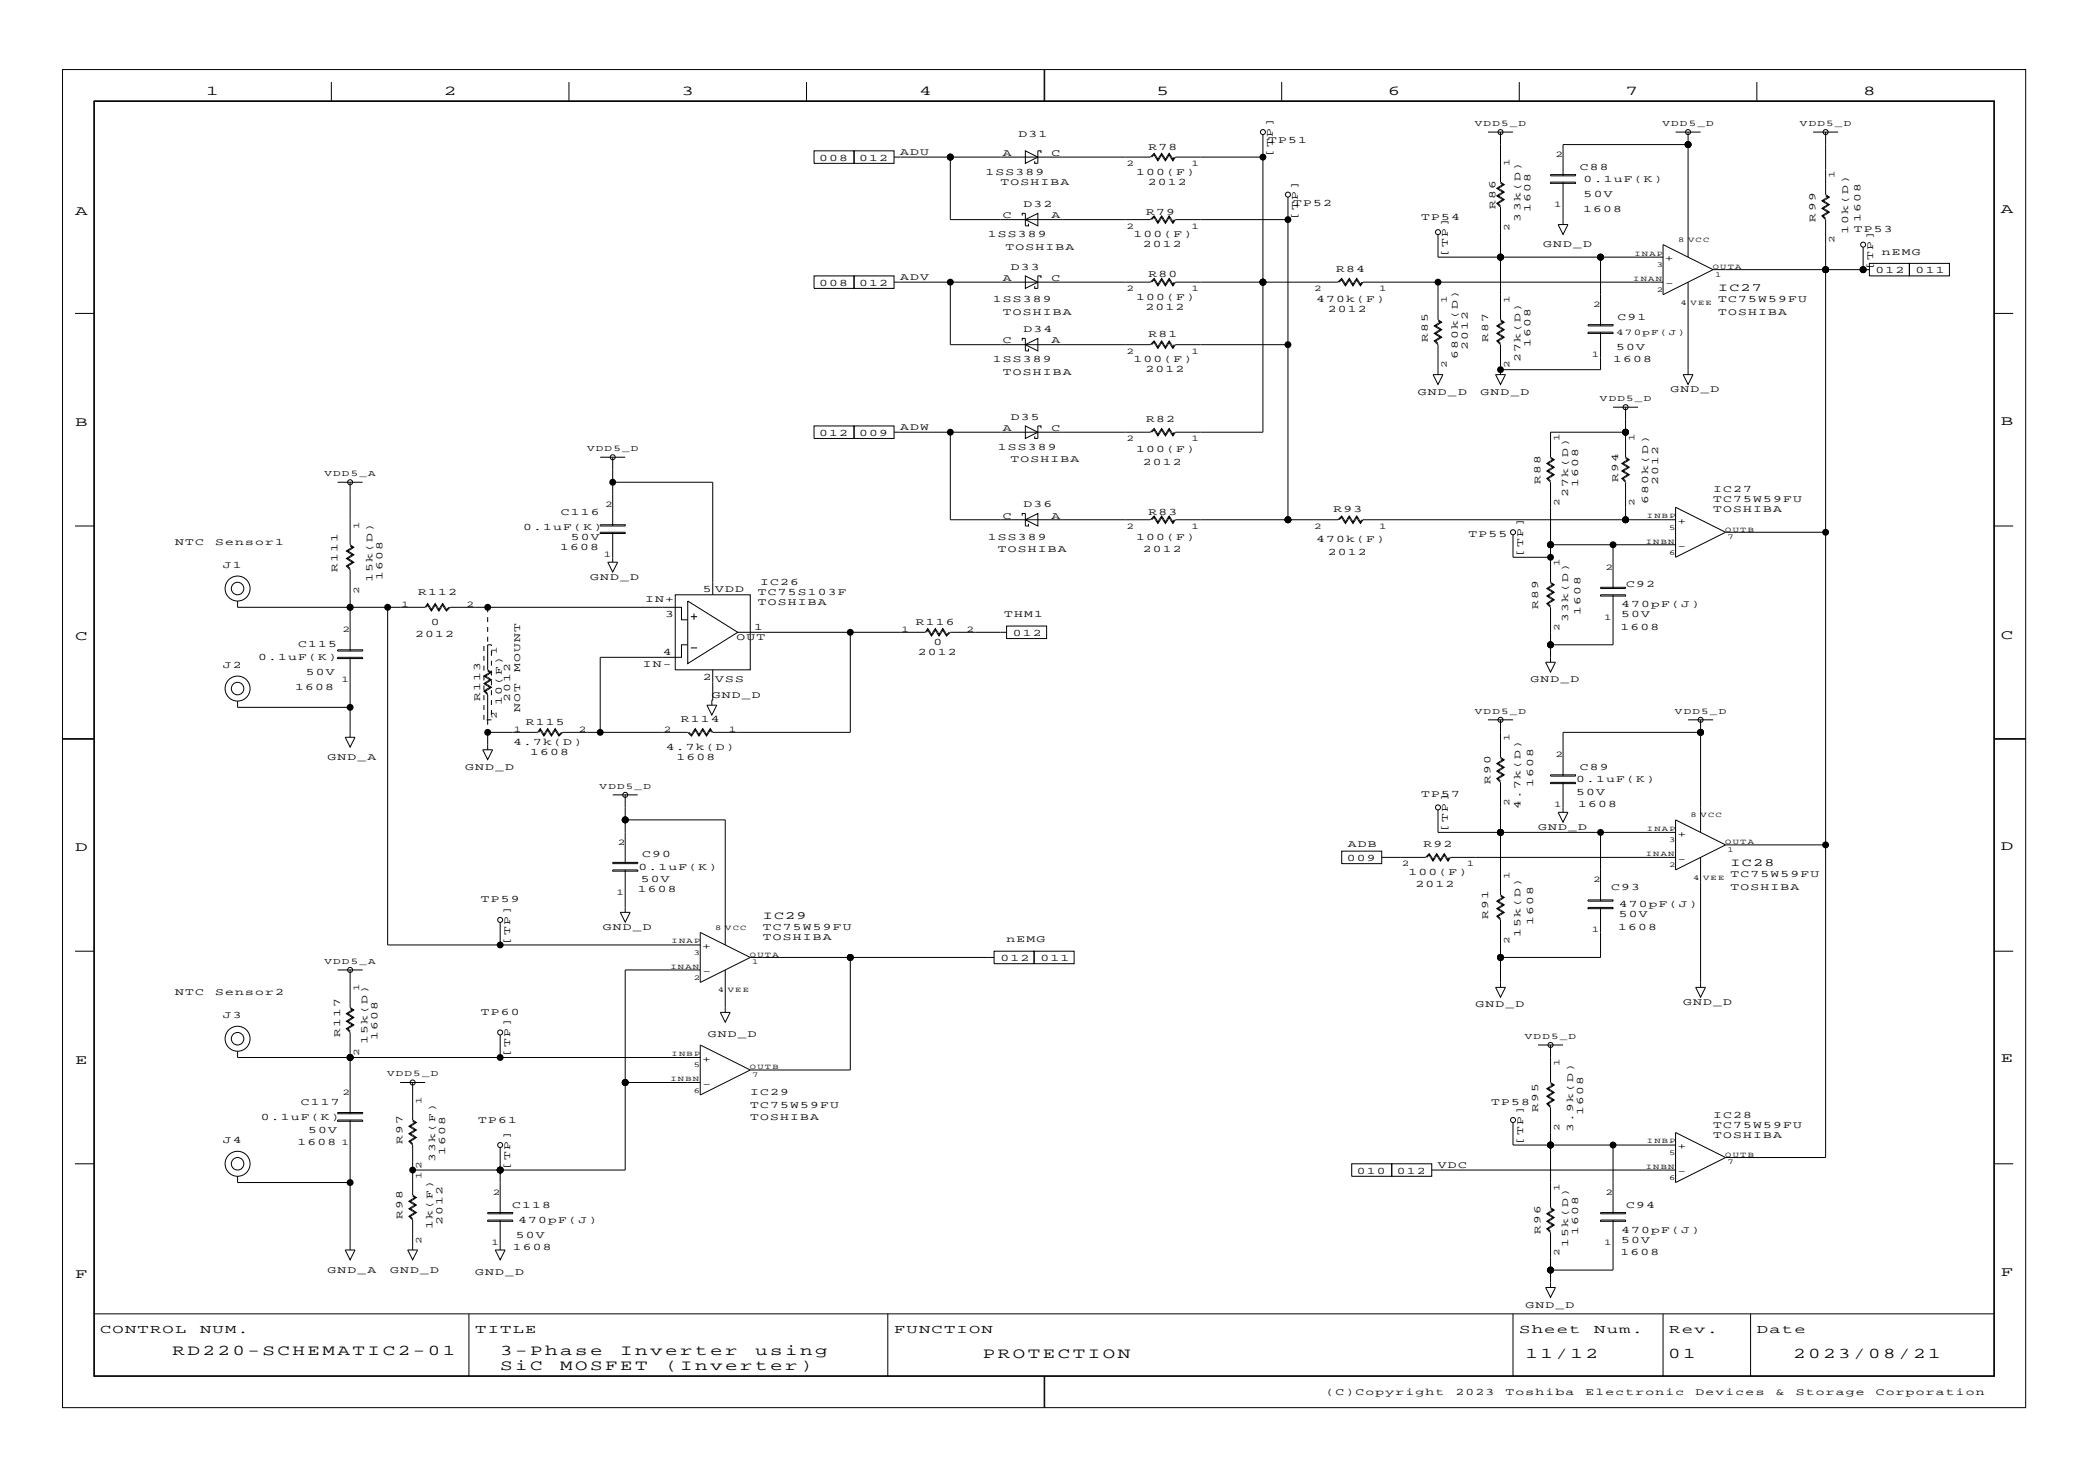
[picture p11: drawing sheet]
<svg xmlns="http://www.w3.org/2000/svg" width="420mm" height="297mm" viewBox="0 0 420 297" stroke-linecap="round" stroke-linejoin="round" font-family="sans-serif">
<g fill="none" stroke="#000" stroke-width=".2">
<path d="M12.6 14h394.8v269.1h-394.8zM66.6 16.5v3.8M114.4 16.5v3.8M162.2 16.5v3.8M210 14v6.3M210.1 14v6.3M257.8 16.5v3.8M305.6 16.5v3.8M353.4 16.5v3.8M18.9 20.3h382.2v256.5h-382.2zM19 20.4h382v256.3h-382zM163.7 30.3h8.1v2.6h-8.1z"/>
<path d="M171.8 30.3h8v2.6h-8zM179.8 31.6h51.6l.7-.8 .8 1.3 .7-1.3 .8 1.3 .7-1.3 .8 1.3 .3-.5M191.1 31.6v12.6h40.3l.7-.8 .8 1.3 .7-1.3 .8 1.3 .7-1.3 .8 1.3 .3-.5M206.2 30.3l2.5 1.3-2.5 1.3zM209.4 30.8v-.5h-.7v2.5h-.6v-.4M231.6 31.6l.5-.5 .8 1.2 .7-1.2 .8 1.2 .7-1.2 .8 1.2 .5-.7h17.6M254 27.1v59.8h-17.6l-.5 .8-.8-1.3-.7 1.3-.8-1.3-.7 1.3-.8-1.3-.5 .5M259 39.6v64.9M299.3 26.6h5M301.8 26.6v10l.8 .5-1.3 .8 1.3 .7-1.3 .8 1.3 .7-1.3 .8 .5 .5M301.8 36.9l.5 .2-1.3 .8 1.3 .7-1.3 .8 1.3 .7-1.3 .8 .8 .8v22.6l.8 .5-1.3 .7 1.3 .8-1.3 .8 1.3 .7-1.3 .8 .5 .5M311.9 35.1h5v.3h-5z"/>
<path d="M311.9 36.6h5v.3h-5zM314.4 36.6v8.6M337 26.6h5M339.5 29.1h-25.1v6.3M339.5 26.6v25.1M364.7 26.6h5M367.2 26.6v12.5l.7 .5-1.2 .8 1.2 .8-1.2 .7 1.2 .8-1.2 .7 .5 .5M367.2 39.4l.5 .2-1.3 .8 1.3 .8-1.3 .7 1.3 .8-1.3 .7 .8 .8v188.6h-20.1M163.7 55.5h8.1v2.5h-8.1zM171.8 55.5h8v2.5h-8zM179.8 56.7h51.6l.7-.7 .8 1.2 .7-1.2 .8 1.2 .7-1.2 .8 1.2 .3-.5M191.1 56.7v12.6h40.3l.7-.7 .8 1.2 .7-1.2 .8 1.2 .7-1.2 .8 1.2 .3-.5"/>
<path d="M205.6 43.4v-.5h.6v2.5h.7v-.4M206.2 44.2l2.5-1.3v2.5zM206.2 55.5l2.5 1.2-2.5 1.3zM208.1 57.6v.4h.6M209.4 55.9v-.4h-.7v2.5M231.6 56.7l.5-.5 .8 1.3 .7-1.3 .8 1.3 .7-1.3 .8 1.3 .5-.8h32.7l.8-.7 .7 1.2 .8-1.2 .7 1.2 .8-1.2 .7 1.2 .3-.5M231.6 44.2l.5-.5 .8 1.2 .7-1.2 .8 1.2 .7-1.2 .8 1.2 .5-.7h22.6M269.4 56.7l.5-.5 .7 1.3 .8-1.3 .7 1.3 .8-1.3 .7 1.3 .5-.8h60.4M289.2 56.7v7.6l.8 .5-1.3 .7 1.3 .8-1.3 .8 1.3 .7-1.3 .8 .5 .5M289.2 47.2v4.5h45.3M313.4 45.2h2l-1 1.9zM321.9 51.7v13.8"/>
<path d="M334.5 49.2l10.1 5-10.1 5.1zM339.5 56.7v18.6M344.6 54.2h31.4M374.7 49.7v4.5M376 53h8v2.5h-8zM384 53h8.1v2.5h-8.1zM15.1 63h3.8M206.2 68.1h-.6v.4M206.2 68.1v2.5h.7v-.5M206.2 69.3l2.5-1.2v2.5zM231.6 69.3l.5-.5 .8 1.3 .7-1.3 .8 1.3 .7-1.3 .8 1.3 .5-.8h22.6M288.2 75.3h2l-1 2z"/>
<path d="M289.2 64.5l.5 .3-1.2 .7 1.2 .8-1.2 .8 1.2 .7-1.2 .8 .7 .7v6M300.8 75.3h2l-1 2zM301.8 64.5l.5 .3-1.3 .7 1.3 .8-1.3 .8 1.3 .7-1.3 .8 .8 .7v6M319.4 65.3h5v.2h-5zM319.4 66.8h5v.3h-5zM321.9 66.8v7.5h-20.1M338.5 75.3h2l-1 2zM401.1 63h3.8M67.9 97h5M70.4 97v12.6l.8 .5-1.3 .7 1.3 .8-1.3 .7 1.3 .8-1.3 .7 .5 .5M120.7 92h5M123.2 92v13.8"/>
<path d="M123.2 97h20.2v22.6M163.7 85.7h8.1v2.5h-8.1zM171.8 85.7h8v2.5h-8zM179.8 86.9h51.6l.7-.7 .8 1.2 .7-1.2 .8 1.2 .7-1.2 .8 1.2 .3-.5M191.1 86.9v17.6h40.3l.7-.7 .8 1.2 .7-1.2 .8 1.2 .7-1.2 .8 1.2 .3-.5M206.2 85.7l2.5 1.2-2.5 1.3zM209.4 86.1v-.4h-.7v2.5h-.6v-.5M311.9 92.2l.5 .3-1.3 .7 1.3 .8-1.3 .7 1.3 .8-1.3 .7 .8 .8v20.1l.7 .5-1.2 .8 1.2 .7-1.2 .8 1.2 .7-1.2 .8 .5 .5M324.4 81.9h5.1M326.9 81.9v10.1l.8 .5-1.3 .7 1.3 .8-1.3 .7 1.3 .8-1.3 .7 .5 .5M326.9 92.2l.5 .3-1.2 .7 1.2 .8-1.2 .7 1.2 .8-1.2 .7 .7 .8v7.5M326.9 86.9h-15v5.1l.7 .5-1.2 .7 1.2 .8-1.2 .7 1.2 .8-1.2 .7 .5 .5"/>
<path d="M15.1 105.8h3.8M70.4 109.8l.5 .3-1.2 .7 1.2 .8-1.2 .7 1.2 .8-1.2 .7 .7 .8v16.3M120.7 105.5h5v.3h-5zM120.7 107h5v.3h-5zM122.2 113.1h2l-1 1.9zM123.2 107v6.1M135.8 119.6h15.1v15.1h-15.1zM205.6 103.7v-.4h.6v2.5h.7v-.5M206.2 104.5l2.5-1.2v2.5zM231.6 104.5l.5-.5 .8 1.3 .7-1.3 .8 1.3 .7-1.3 .8 1.3 .5-.8h32.7l.8-.7 .7 1.2 .8-1.2 .7 1.2 .8-1.2 .7 1.2 .3-.5M269.4 104.5l.5-.5 .7 1.3 .8-1.3 .7 1.3 .8-1.3 .7 1.3 .5-.8h62.9M304.3 107.5v4.6h7.6"/>
<path d="M311.9 117.4l.5 .2-1.3 .8 1.3 .7-1.3 .8 1.3 .7-1.3 .8 .8 .7v11.1M311.9 109.6h25.1M321.9 118.1h5v.3h-5zM321.9 119.6h5v.3h-5zM324.4 109.6v8.8M324.4 119.6v10.1h-12.5M337 102l10.1 5-10.1 5.1zM347.1 107h20.1M401.1 105.8h3.8M47.8 120.9v1.2h37.7l.5-.7 .8 1.2 .7-1.2 .8 1.2 .7-1.2 .8 1.2 .5-.5M67.9 130.7h5v.2h-5zM67.9 132.2h5v.2h-5z"/>
<path d="M70.4 132.2v16.1M78 122.1v67.9h62.8M85.8 122.1l.2-.5 .8 1.3 .7-1.3 .8 1.3 .7-1.3 .8 1.3 .7-.8h46.6v2.5h1.2M97.3 129.9v1M97.3 131.9v1M97.3 133.9v1M97.3 135.9v.9M97.3 137.8v1M97.3 139.8v1M98.1 135l.5 .2-1.3 .8 1.3 .7-1.3 .8 1.3 .7-1.3 .8 .8 .7v6.1M98.1 122.1v1M98.1 124.1v1"/>
<path d="M98.1 126.1v1M98.1 128.1v1M98.8 129.9v-.2h-.7v5l.7 .5-1.2 .8 1.2 .7-1.2 .8 1.2 .7-1.2 .8 .5 .5M98.8 130.9v1M98.8 132.9v1M98.8 134.9v.9M98.8 136.8v1M98.8 138.8v1M138.3 129.7h-1.2v2.5h-16.4v15.1M138.3 120.9l10.1 6.3-10.1 6.3zM139 130.3h1.2M139 124h1.2"/>
<path d="M139.6 123.4v1.2M143.4 134.7v6.1h-.2v1M148.4 127.2h37.7l.5-.8 .8 1.3 .7-1.3 .8 1.3 .7-1.3 .8 1.3 .5-.5M171 127.2v20.1h-27.6l-.5-.8-.8 1.3-.8-1.3-.7 1.3-.8-1.3-.7 1.3-.5-.5M186.4 127.2l.2-.5 .8 1.2 .7-1.2 .8 1.2 .7-1.2 .8 1.2 .7-.7h11.4M202.5 125.9h8v2.5h-8zM310.9 133.2h1.9l-.9 2zM12.6 148.7h6.3M12.6 148.5h6.3M47.8 141v1.3h22.6M69.4 148.3h2l-1 2zM97.1 150.8h2l-1 2z"/>
<path d="M97.3 141.8v1M97.3 143.8v1M97.9 144.8h.9M98.1 147.3h10l.5-.8 .8 1.3 .8-1.3 .7 1.3 .8-1.3 .7 1.3 .5-.5M98.1 146.7v4.1M98.8 140.8v1M98.8 142.8v1M98.8 144.8h.1M108.4 147.3l.2-.5 .8 1.2 .8-1.2 .7 1.2 .8-1.2 .7 1.2 .8-.7h25.1l.8 .7 .7-1.2 .8 1.2 .7-1.2 .8 1.2 .8-1.2 .2 .5M123.2 159.9h5.1M125.7 159.9v13.8M142.2 141.8h2l-1 2z"/>
<path d="M299.3 144.8h5M301.8 152.6l.5 .2-1.3 .8 1.3 .7-1.3 .8 1.3 .7-1.3 .8 .8 .7v22.7l.8 .5-1.3 .7 1.3 .8-1.3 .7 1.3 .8-1.3 .8 .5 .5M301.8 144.8v7.5l.8 .5-1.3 .8 1.3 .7-1.3 .8 1.3 .7-1.3 .8 .5 .5M311.9 155.8h5v.3h-5zM311.9 157.3h5v.3h-5zM314.4 157.3v6.1M339.5 144.8h5.1M342 147.3h-27.6v8.8M342 144.8v22.6M401.1 148.7h6.3M401.1 148.5h6.3M123.2 173.4h5.1v.3h-5.1z"/>
<path d="M123.2 174.9h5.1v.3h-5.1zM125.7 174.9v8.6M125.7 164.9h20.2v25.1M269.9 171.2h8v2.5h-8zM277.9 172.4h8.8l.8-.7 .7 1.2 .8-1.2 .7 1.2 .8-1.2 .7 1.2 .3-.5M287 172.4l.5-.5 .7 1.3 .8-1.3 .7 1.3 .8-1.3 .7 1.3 .5-.8h45.3M289.2 162.9v4.5h47.8M313.4 163.4h2l-1 1.9zM321.9 167.4v13.8M337 164.9l10.1 5-10.1 5zM342 172.4v26.2M347.1 169.9h20.1"/>
<path d="M15.1 191.3h3.8M67.9 195.1h5M70.4 195.1v7.5l.8 .5-1.3 .8 1.3 .7-1.3 .8 1.3 .7-1.3 .8 .5 .5M100.6 185.5v4.5M124.8 183.5h1.9l-1 2zM140.8 195.1h-15.1v40.2h-42.7M140.8 187.5l10.1 5.1-10.1 5zM145.9 195.1v8.5M150.9 192.6h49M171 192.6v22.6h-20.1M199.9 191.3h8.1v2.5h-8.1zM208 191.3h8v2.5h-8z"/>
<path d="M300.8 198.6h2l-1 2zM301.8 180.2l.5 .3-1.3 .7 1.3 .8-1.3 .7 1.3 .8-1.3 .8 .8 .7v13.6M319.4 181h5v.2h-5zM319.4 182.5h5v.2h-5zM321.9 182.5v10.1h-20.1M341 198.6h2l-1 2zM401.1 191.3h3.8M47.8 211.4v1.3h93M70.4 202.9l.5 .2-1.2 .8 1.2 .7-1.2 .8 1.2 .7-1.2 .8 .7 .7v16.4M80.5 217.7h5M83 217.7v7.5l.7 .5-1.2 .8 1.2 .8-1.2 .7 1.2 .8-1.2 .7 .5 .5M100.6 208.1v4.6"/>
<path d="M125.7 217.7h15.1M140.8 210.2l10.1 5-10.1 5zM144.9 203.6h2l-1 2zM309.3 210.2h5.1M311.9 210.2v7.5l.7 .5-1.2 .8 1.2 .7-1.2 .8 1.2 .7-1.2 .8 .5 .5M311.9 218l.5 .2-1.3 .8 1.3 .7-1.3 .8 1.3 .7-1.3 .8 .8 .7v20.2l.7 .5-1.2 .7 1.2 .8-1.2 .7 1.2 .8-1.2 .7 .5 .5M15.1 234h3.8M47.8 236.6v1.2h22.6M67.9 223.7h5v.3h-5zM67.9 225.2h5v.3h-5zM70.4 225.2v26.2M83 225.5l.5 .2-1.3 .8 1.3 .8-1.3 .7 1.3 .8-1.3 .7 .8 .8v10l.7 .5-1.2 .8 1.2 .7-1.2 .8 1.2 .8-1.2 .7 .5 .5"/>
<path d="M100.6 230.8v13.3M271.9 234h8v2.6h-8zM279.9 234h8.1v2.6h-8.1zM288 235.3h49M304.3 225.7v4.6h32.7M324.4 230.3v13.8M337 227.8l10.1 5-10.1 5zM401.1 234h3.8M69.4 251.4h2l-1 2zM82 251.4h2l-1 2zM83 240.6l.5 .2-1.3 .8 1.3 .7-1.3 .8 1.3 .8-1.3 .7 .8 .8v6M98.1 243.9h5v.2h-5z"/>
<path d="M98.1 245.4h5v.2h-5zM99.6 251.4h2l-1 2zM100.6 245.4v6M310.9 258.9h1.9l-.9 2zM311.9 243.1l.5 .3-1.3 .7 1.3 .8-1.3 .7 1.3 .8-1.3 .7 .8 .8v11M321.9 243.9h5v.2h-5zM321.9 245.4h5v.2h-5zM324.4 245.4v10h-12.5M18.9 264.2h382.2M94.3 264.2v12.6M178.6 264.2v12.6M210 276.8v6.3"/>
<path d="M210.1 276.8v6.3M304.3 264.2v12.6M334.5 264.2v12.6M352.1 264.2v12.6"/>
<circle cx="254" cy="26.6" r=".5"/>
<circle cx="259" cy="39.1" r=".5"/>
<circle cx="301.8" cy="26.6" r=".5"/>
<circle cx="339.5" cy="26.6" r=".5"/>
<circle cx="367.2" cy="26.6" r=".5"/>
<circle cx="289.2" cy="46.7" r=".5"/>
<circle cx="374.7" cy="49.2" r=".5"/>
<circle cx="70.4" cy="97" r=".5"/>
<circle cx="123.2" cy="92" r=".5"/>
<circle cx="326.9" cy="81.9" r=".5"/>
<circle cx="47.8" cy="118.4" r="2.51"/>
<circle cx="47.8" cy="118.4" r="1.26"/>
<circle cx="304.3" cy="107" r=".5"/>
<circle cx="47.8" cy="138.5" r="2.51"/>
<circle cx="47.8" cy="138.5" r="1.26"/>
<circle cx="125.7" cy="159.9" r=".5"/>
<circle cx="301.8" cy="144.8" r=".5"/>
<circle cx="342" cy="144.8" r=".5"/>
<circle cx="289.2" cy="162.4" r=".5"/>
<circle cx="70.4" cy="195.1" r=".5"/>
<circle cx="100.6" cy="185" r=".5"/>
<circle cx="47.8" cy="208.9" r="2.51"/>
<circle cx="47.8" cy="208.9" r="1.26"/>
<circle cx="83" cy="217.7" r=".5"/>
<circle cx="100.6" cy="207.6" r=".5"/>
<circle cx="311.9" cy="210.2" r=".5"/>
<circle cx="47.8" cy="234" r="2.51"/>
<circle cx="47.8" cy="234" r="1.26"/>
<circle cx="100.6" cy="230.3" r=".5"/>
<circle cx="304.3" cy="225.2" r=".5"/>
</g>
<g fill="#000">
<circle cx="191.1" cy="31.6" r=".69"/>
<circle cx="254" cy="31.6" r=".69"/>
<circle cx="339.5" cy="29.1" r=".69"/>
<circle cx="191.1" cy="56.7" r=".69"/>
<circle cx="254" cy="56.7" r=".69"/>
<circle cx="259" cy="44.2" r=".69"/>
<circle cx="289.2" cy="56.7" r=".69"/>
<circle cx="301.8" cy="51.7" r=".69"/>
<circle cx="321.9" cy="51.7" r=".69"/>
<circle cx="367.2" cy="54.2" r=".69"/>
<circle cx="374.7" cy="54.2" r=".69"/>
<circle cx="259" cy="69.3" r=".69"/>
<circle cx="301.8" cy="74.3" r=".69"/>
<circle cx="123.2" cy="97" r=".69"/>
<circle cx="191.1" cy="86.9" r=".69"/>
<circle cx="326.9" cy="86.9" r=".69"/>
<circle cx="259" cy="104.5" r=".69"/>
<circle cx="311.9" cy="112.1" r=".69"/>
<circle cx="311.9" cy="109.6" r=".69"/>
<circle cx="324.4" cy="109.6" r=".69"/>
<circle cx="326.9" cy="104.5" r=".69"/>
<circle cx="367.2" cy="107" r=".69"/>
<circle cx="70.4" cy="122.1" r=".69"/>
<circle cx="78" cy="122.1" r=".69"/>
<circle cx="98.1" cy="122.1" r=".69"/>
<circle cx="171" cy="127.2" r=".69"/>
<circle cx="311.9" cy="129.7" r=".69"/>
<circle cx="70.4" cy="142.3" r=".69"/>
<circle cx="98.1" cy="147.3" r=".69"/>
<circle cx="120.7" cy="147.3" r=".69"/>
<circle cx="342" cy="147.3" r=".69"/>
<circle cx="125.7" cy="164.9" r=".69"/>
<circle cx="301.8" cy="167.4" r=".69"/>
<circle cx="321.9" cy="167.4" r=".69"/>
<circle cx="367.2" cy="169.9" r=".69"/>
<circle cx="100.6" cy="190" r=".69"/>
<circle cx="171" cy="192.6" r=".69"/>
<circle cx="301.8" cy="192.6" r=".69"/>
<circle cx="70.4" cy="212.7" r=".69"/>
<circle cx="100.6" cy="212.7" r=".69"/>
<circle cx="125.7" cy="217.7" r=".69"/>
<circle cx="70.4" cy="237.8" r=".69"/>
<circle cx="83" cy="235.3" r=".69"/>
<circle cx="100.6" cy="235.3" r=".69"/>
<circle cx="311.9" cy="230.3" r=".69"/>
<circle cx="324.4" cy="230.3" r=".69"/>
<circle cx="311.9" cy="255.4" r=".69"/>
</g>
<g font-size="3">
<text x="34.7" y="272.5">RD220-SCHEMATIC2-01</text>
<text x="100.6" y="272.5">3-Phase</text>
<text x="100.6" y="275.5">SiC</text>
<text x="112.7" y="275.5">MOSFET</text>
<text x="124.7" y="272.5">Inverter</text>
<text x="133.8" y="275.5">(Inverter)</text>
<text x="151.9" y="272.5">using</text>
<text x="197.7" y="273">PROTECTION</text>
<text x="306.8" y="273">11/12</text>
<text x="335.5" y="273">01</text>
<text x="360.6" y="273">2023/08/21</text>
</g>
<g font-size="2.7">
<text x="41.5" y="19">1</text>
<text x="89.3" y="19">2</text>
<text x="137.1" y="19">3</text>
<text x="184.9" y="19">4</text>
<text x="232.6" y="19">5</text>
<text x="279.2" y="19">6</text>
<text x="326.9" y="19">7</text>
<text x="374.7" y="19">8</text>
<text x="15.1" y="43.2">A</text>
<text x="402.4" y="42.9">A</text>
<text x="15.1" y="85.7">B</text>
<text x="402.4" y="85.4">B</text>
<text x="15.1" y="128.7">C</text>
<text x="402.4" y="128.4">C</text>
<text x="15.1" y="171.2">D</text>
<text x="402.4" y="170.9">D</text>
<text x="15.1" y="213.9">E</text>
<text x="402.4" y="213.7">E</text>
<text x="15.1" y="256.9">F</text>
<text x="402.4" y="256.7">F</text>
</g>
<g font-size="2.5">
<text x="20.1" y="268">CONTROL</text>
<text x="40.2" y="268">NUM.</text>
<text x="95.6" y="268">TITLE</text>
<text x="179.8" y="268">FUNCTION</text>
<text x="305.6" y="268">Sheet</text>
<text x="320.7" y="268">Num.</text>
<text x="335.7" y="268">Rev.</text>
<text x="353.4" y="268">Date</text>
</g>
<g font-size="2.3">
<text x="345.6" y="58.5">IC27</text>
<text x="348.1" y="174.2">IC28</text>
<text x="153.4" y="184.8">IC29</text>
</g>
<g font-size="2">
<text x="204.8" y="27.6">D31</text>
<text x="255.1" y="28.8">TP51</text>
<text x="164.7" y="32.3">008</text>
<text x="172.8" y="32.3">012</text>
<text x="181.1" y="31.1">ADU</text>
<text x="198.2" y="35.1">1SS389</text>
<text x="201.7" y="31.3">A</text>
<text x="211.5" y="31.3">C</text>
<text x="228.5" y="35.1">100(F)</text>
<text x="231" y="30.1">R78</text>
<text x="256" y="31.6" transform="rotate(-90 256 31.6)">[TP]</text>
<text x="317.8" y="34.1">C88</text>
<text x="201.2" y="37.1">TOSHIBA</text>
<text x="205.9" y="41.7">D32</text>
<text x="230.9" y="37.1">2012</text>
<text x="260.1" y="41.4">TP52</text>
<text x="318.5" y="36.6">0.1uF(K)</text>
<text x="318.5" y="39.6">50V</text>
<text x="198.7" y="47.7">1SS389</text>
<text x="201.7" y="43.9">C</text>
<text x="211.5" y="43.9">A</text>
<text x="228" y="47.7">100(F)</text>
<text x="230.5" y="43.2">R79</text>
<text x="261.1" y="44.2" transform="rotate(-90 261.1 44.2)">[TP]</text>
<text x="285.8" y="44.2">TP54</text>
<text x="300.8" y="42" transform="rotate(-90 300.8 42)">R86</text>
<text x="305.8" y="44.5" transform="rotate(-90 305.8 44.5)">33k(D)</text>
<text x="307.8" y="42.7" transform="rotate(-90 307.8 42.7)">1608</text>
<text x="318.4" y="42.7">1608</text>
<text x="365.2" y="44.5" transform="rotate(-90 365.2 44.5)">R99</text>
<text x="371.7" y="47.1" transform="rotate(-90 371.7 47.1)">10k(D)</text>
<text x="372.8" y="46.7">TP53</text>
<text x="374.2" y="44.7" transform="rotate(-90 374.2 44.7)">1608</text>
<text x="202.2" y="50.2">TOSHIBA</text>
<text x="229.9" y="49.7">2012</text>
<text x="291.2" y="51.7" transform="rotate(-90 291.2 51.7)">[TP]</text>
<text x="310.3" y="49.7">GND_D</text>
<text x="334.9" y="52.5">+</text>
<text x="378.5" y="51.2">nEMG</text>
<text x="164.7" y="57.5">008</text>
<text x="172.8" y="57.5">012</text>
<text x="181.1" y="56.2">ADV</text>
<text x="201.7" y="56.5">A</text>
<text x="203.3" y="54.2">D33</text>
<text x="211.5" y="56.5">C</text>
<text x="231" y="55.7">R80</text>
<text x="268.7" y="54.7">R84</text>
<text x="334.9" y="57.6">-</text>
<text x="376.7" y="54.2" transform="rotate(-90 376.7 54.2)">[TP]</text>
<text x="377.2" y="55">012</text>
<text x="385.3" y="55">011</text>
<text x="199.7" y="60.8">1SS389</text>
<text x="201.7" y="63.3">TOSHIBA</text>
<text x="228.5" y="60.3">100(F)</text>
<text x="230.4" y="62.3">2012</text>
<text x="264.7" y="60.8">470k(F)</text>
<text x="267.1" y="62.8">2012</text>
<text x="325.3" y="64.3">C91</text>
<text x="345.6" y="60.8">TC75W59FU</text>
<text x="345.6" y="63.3">TOSHIBA</text>
<text x="201.7" y="69.1">C</text>
<text x="205.9" y="66.8">D34</text>
<text x="211.5" y="69.1">A</text>
<text x="231" y="67.8">R81</text>
<text x="287.2" y="68.7" transform="rotate(-90 287.2 68.7)">R85</text>
<text x="295.3" y="70.3" transform="rotate(-90 295.3 70.3)">2012</text>
<text x="299.3" y="68.7" transform="rotate(-90 299.3 68.7)">R87</text>
<text x="307.8" y="69.8" transform="rotate(-90 307.8 69.8)">1608</text>
<text x="325.1" y="70.3">50V</text>
<text x="199.7" y="72.8">1SS389</text>
<text x="201.7" y="75.4">TOSHIBA</text>
<text x="228" y="72.8">100(F)</text>
<text x="230.4" y="74.9">2012</text>
<text x="293.2" y="72.2" transform="rotate(-90 293.2 72.2)">680k(D)</text>
<text x="305.8" y="72.7" transform="rotate(-90 305.8 72.7)">27k(D)</text>
<text x="324.4" y="72.8">1608</text>
<text x="285.2" y="79.4">GND_D</text>
<text x="297.8" y="79.4">GND_D</text>
<text x="336" y="78.9">GND_D</text>
<text x="164.7" y="87.7">012</text>
<text x="172.8" y="87.7">009</text>
<text x="181.1" y="86.4">ADW</text>
<text x="201.7" y="86.7">A</text>
<text x="203.3" y="84.4">D35</text>
<text x="211.5" y="86.7">C</text>
<text x="230.5" y="84.9">R82</text>
<text x="200.7" y="90.4">1SS389</text>
<text x="203.2" y="93">TOSHIBA</text>
<text x="228.5" y="90.9">100(F)</text>
<text x="229.9" y="93.5">2012</text>
<text x="309.8" y="97.4" transform="rotate(-90 309.8 97.4)">R88</text>
<text x="315.4" y="99.9" transform="rotate(-90 315.4 99.9)">27k(D)</text>
<text x="317.4" y="98" transform="rotate(-90 317.4 98)">1608</text>
<text x="325.4" y="96.9" transform="rotate(-90 325.4 96.9)">R94</text>
<text x="331.5" y="101.4" transform="rotate(-90 331.5 101.4)">680k(D)</text>
<text x="333.5" y="97.5" transform="rotate(-90 333.5 97.5)">2012</text>
<text x="344.6" y="99">IC27</text>
<text x="344.6" y="101">TC75W59FU</text>
<text x="105.3" y="106.5">0.1uF(K)</text>
<text x="112.8" y="103.5">C116</text>
<text x="201.7" y="104.3">C</text>
<text x="205.9" y="102">D36</text>
<text x="211.5" y="104.3">A</text>
<text x="231" y="103.5">R83</text>
<text x="268.2" y="103">R93</text>
<text x="337.4" y="105.4">+</text>
<text x="344.6" y="103">TOSHIBA</text>
<text x="35.2" y="109.6">NTC</text>
<text x="43.3" y="109.6">Sensor1</text>
<text x="112.7" y="110.6">1608</text>
<text x="114.8" y="108.6">50V</text>
<text x="198.7" y="108.6">1SS389</text>
<text x="200.7" y="111.1">TOSHIBA</text>
<text x="228.5" y="108.6">100(F)</text>
<text x="229.9" y="111.1">2012</text>
<text x="264.7" y="109.1">470k(F)</text>
<text x="267.1" y="111.6">2012</text>
<text x="295.4" y="108">TP55</text>
<text x="306.3" y="112.1" transform="rotate(-90 306.3 112.1)">[TP]</text>
<text x="337.4" y="110.4">-</text>
<text x="44.8" y="114.2">J1</text>
<text x="67.9" y="115" transform="rotate(-90 67.9 115)">R111</text>
<text x="74.9" y="117" transform="rotate(-90 74.9 117)">15k(D)</text>
<text x="77" y="116.6" transform="rotate(-90 77 116.6)">1608</text>
<text x="84.1" y="119.6">R112</text>
<text x="118.7" y="116.6">GND_D</text>
<text x="141.3" y="119.1">5</text>
<text x="143.9" y="119.1">VDD</text>
<text x="152.4" y="119.6">TC75S103F</text>
<text x="152.9" y="117.6">IC26</text>
<text x="327.1" y="118.1">C92</text>
<text x="86.6" y="125.7">0</text>
<text x="129.8" y="121.1">IN+</text>
<text x="133.8" y="124.1">3</text>
<text x="152.4" y="121.6">TOSHIBA</text>
<text x="184.2" y="125.7">R116</text>
<text x="202" y="124.1">THM1</text>
<text x="309.3" y="122.5" transform="rotate(-90 309.3 122.5)">R89</text>
<text x="315.4" y="125" transform="rotate(-90 315.4 125)">33k(D)</text>
<text x="317.9" y="123.6" transform="rotate(-90 317.9 123.6)">1608</text>
<text x="326.1" y="122.1">470pF(J)</text>
<text x="326.1" y="124.1">50V</text>
<text x="60" y="130.2">C115</text>
<text x="83.5" y="128.2">2012</text>
<text x="133.3" y="131.7">4</text>
<text x="148.1" y="128.7">OUT</text>
<text x="151.7" y="126.7">1</text>
<text x="184.6" y="131.7">2012</text>
<text x="187.7" y="129.7">0</text>
<text x="203.7" y="127.9">012</text>
<text x="325.9" y="126.7">1608</text>
<text x="44.8" y="134.3">J2</text>
<text x="51.9" y="132.7">0.1uF(K)</text>
<text x="61.5" y="135.7">50V</text>
<text x="104.6" y="135.1" transform="rotate(-90 104.6 135.1)">MOUNT</text>
<text x="129.3" y="134.2">IN-</text>
<text x="141.3" y="136.7">2</text>
<text x="143.9" y="137.2">VSS</text>
<text x="307.8" y="137.2">GND_D</text>
<text x="59.4" y="138.7">1608</text>
<text x="96.6" y="141.1" transform="rotate(-90 96.6 141.1)">R113</text>
<text x="100.9" y="141.7" transform="rotate(-90 100.9 141.7)">10(F)</text>
<text x="102.6" y="141.2" transform="rotate(-90 102.6 141.2)">2012</text>
<text x="104.6" y="143.1" transform="rotate(-90 104.6 143.1)">NOT</text>
<text x="143.2" y="140.3">GND_D</text>
<text x="103.2" y="149.8">4.7k(D)</text>
<text x="105.8" y="145.8">R115</text>
<text x="136.9" y="145.3">R114</text>
<text x="65.9" y="152.8">GND_A</text>
<text x="93.6" y="154.8">GND_D</text>
<text x="106.6" y="151.8">1608</text>
<text x="133.9" y="150.8">4.7k(D)</text>
<text x="136.1" y="152.8">1608</text>
<text x="317.8" y="154.8">C89</text>
<text x="285.8" y="160.4">TP57</text>
<text x="299.8" y="157.7" transform="rotate(-90 299.8 157.7)">R90</text>
<text x="308.3" y="158.3" transform="rotate(-90 308.3 158.3)">1608</text>
<text x="317" y="157.3">0.1uF(K)</text>
<text x="317" y="159.9">50V</text>
<text x="291.2" y="167.4" transform="rotate(-90 291.2 167.4)">[TP]</text>
<text x="305.8" y="162.7" transform="rotate(-90 305.8 162.7)">4.7k(D)</text>
<text x="309.3" y="166.9">GND_D</text>
<text x="317.4" y="162.4">1608</text>
<text x="129.1" y="172.4">C90</text>
<text x="270.9" y="173.2">009</text>
<text x="271.1" y="170.4">ADB</text>
<text x="286.3" y="170.4">R92</text>
<text x="337.4" y="168.2">+</text>
<text x="337.4" y="173.3">-</text>
<text x="128.3" y="179.5">1608</text>
<text x="128.4" y="174.9">0.1uF(K)</text>
<text x="128.9" y="177.5">50V</text>
<text x="283.3" y="176">100(F)</text>
<text x="284.7" y="178.5">2012</text>
<text x="324.1" y="179">C93</text>
<text x="348.1" y="176.5">TC75W59FU</text>
<text x="348.1" y="179">TOSHIBA</text>
<text x="96.7" y="181.5">TP59</text>
<text x="299.3" y="184.9" transform="rotate(-90 299.3 184.9)">R91</text>
<text x="325.6" y="182.5">470pF(J)</text>
<text x="325.6" y="184.5">50V</text>
<text x="102.6" y="190" transform="rotate(-90 102.6 190)">[TP]</text>
<text x="121.2" y="187">GND_D</text>
<text x="141.2" y="190.9">+</text>
<text x="153.4" y="187">TC75W59FU</text>
<text x="153.4" y="189">TOSHIBA</text>
<text x="202.5" y="189.5">nEMG</text>
<text x="305.8" y="188.4" transform="rotate(-90 305.8 188.4)">15k(D)</text>
<text x="308.3" y="186" transform="rotate(-90 308.3 186)">1608</text>
<text x="325.4" y="187">1608</text>
<text x="141.3" y="195.9">-</text>
<text x="201.2" y="193.3">012</text>
<text x="209.2" y="193.3">011</text>
<text x="35.2" y="200.1">NTC</text>
<text x="43.3" y="200.1">Sensor2</text>
<text x="296.8" y="202.6">GND_D</text>
<text x="338.5" y="202.1">GND_D</text>
<text x="44.8" y="204.8">J3</text>
<text x="68.4" y="208.5" transform="rotate(-90 68.4 208.5)">R117</text>
<text x="76" y="209.2" transform="rotate(-90 76 209.2)">1608</text>
<text x="96.7" y="204.1">TP60</text>
<text x="142.3" y="208.6">GND_D</text>
<text x="73.9" y="210" transform="rotate(-90 73.9 210)">15k(D)</text>
<text x="102.6" y="212.7" transform="rotate(-90 102.6 212.7)">[TP]</text>
<text x="141.2" y="213.5">+</text>
<text x="141.3" y="218.5">-</text>
<text x="150.9" y="220.2">IC29</text>
<text x="52.4" y="225.2">0.1uF(K)</text>
<text x="60.5" y="222.2">C117</text>
<text x="62" y="227.8">50V</text>
<text x="96.2" y="225.7">TP61</text>
<text x="150.9" y="225.2">TOSHIBA</text>
<text x="150.9" y="222.7">TC75W59FU</text>
<text x="299.9" y="222.2">TP58</text>
<text x="309.3" y="223.6" transform="rotate(-90 309.3 223.6)">R95</text>
<text x="316.4" y="227.6" transform="rotate(-90 316.4 227.6)">3.9k(D)</text>
<text x="318.4" y="224.2" transform="rotate(-90 318.4 224.2)">1608</text>
<text x="344.6" y="224.7">IC28</text>
<text x="344.6" y="226.8">TC75W59FU</text>
<text x="44.8" y="229.9">J4</text>
<text x="59.9" y="230.3">1608</text>
<text x="81" y="230.2" transform="rotate(-90 81 230.2)">R97</text>
<text x="87.5" y="233.7" transform="rotate(-90 87.5 233.7)">33k(F)</text>
<text x="89.5" y="232.3" transform="rotate(-90 89.5 232.3)">1608</text>
<text x="306.3" y="230.3" transform="rotate(-90 306.3 230.3)">[TP]</text>
<text x="337.4" y="231.1">+</text>
<text x="344.6" y="228.8">TOSHIBA</text>
<text x="102.6" y="235.3" transform="rotate(-90 102.6 235.3)">[TP]</text>
<text x="272.9" y="236.1">010</text>
<text x="280.9" y="236.1">012</text>
<text x="289.2" y="234.8">VDC</text>
<text x="337.4" y="236.1">-</text>
<text x="81" y="245.2" transform="rotate(-90 81 245.2)">R98</text>
<text x="103" y="242.9">C118</text>
<text x="104.2" y="245.9">470pF(J)</text>
<text x="327.1" y="242.9">C94</text>
<text x="87" y="247.3" transform="rotate(-90 87 247.3)">1k(F)</text>
<text x="89" y="246.4" transform="rotate(-90 89 246.4)">2012</text>
<text x="103.1" y="251.4">1608</text>
<text x="103.7" y="248.9">50V</text>
<text x="309.8" y="248.3" transform="rotate(-90 309.8 248.3)">R96</text>
<text x="315.4" y="250.8" transform="rotate(-90 315.4 250.8)">15k(D)</text>
<text x="317.4" y="248.4" transform="rotate(-90 317.4 248.4)">1608</text>
<text x="326.1" y="247.9">470pF(J)</text>
<text x="326.1" y="249.9">50V</text>
<text x="65.9" y="255.9">GND_A</text>
<text x="78.5" y="255.9">GND_D</text>
<text x="95.6" y="256.4">GND_D</text>
<text x="325.9" y="252.4">1608</text>
<text x="306.8" y="263">GND_D</text>
<text x="266.6" y="280.6">(C)Copyright</text>
<text x="292.7" y="280.6">2023</text>
<text x="302.8" y="280.6">Toshiba</text>
<text x="318.9" y="280.6">Electronic</text>
<text x="341" y="280.6">Devices</text>
<text x="357.1" y="280.6">&amp;</text>
<text x="361.2" y="280.6">Storage</text>
<text x="377.3" y="280.6">Corporation</text>
</g>
<g font-size="1.8">
<text x="296.6" y="25.3">VDD5_D</text>
<text x="334.4" y="25.3">VDD5_D</text>
<text x="362" y="25.3">VDD5_D</text>
<text x="226.6" y="33.4">2</text>
<text x="239.7" y="33.4">1</text>
<text x="303.6" y="33.4" transform="rotate(-90 303.6 33.4)">1</text>
<text x="312.9" y="31.6">2</text>
<text x="369" y="35.9" transform="rotate(-90 369 35.9)">1</text>
<text x="312.6" y="41.6">1</text>
<text x="226.6" y="46">2</text>
<text x="239.7" y="46">1</text>
<text x="303.6" y="46.4" transform="rotate(-90 303.6 46.4)">2</text>
<text x="369" y="48.9" transform="rotate(-90 369 48.9)">2</text>
<text x="226.6" y="58.6">2</text>
<text x="239.7" y="58.6">1</text>
<text x="264.3" y="58.6">2</text>
<text x="277.4" y="58.6">1</text>
<text x="291" y="61" transform="rotate(-90 291 61)">1</text>
<text x="303.6" y="61" transform="rotate(-90 303.6 61)">1</text>
<text x="320.4" y="61.8">2</text>
<text x="226.6" y="71.1">2</text>
<text x="239.7" y="71.1">1</text>
<text x="320.2" y="71.8">1</text>
<text x="325.1" y="67.3">470pF(J)</text>
<text x="291" y="74.1" transform="rotate(-90 291 74.1)">2</text>
<text x="303.6" y="74.1" transform="rotate(-90 303.6 74.1)">2</text>
<text x="321.8" y="80.6">VDD5_D</text>
<text x="226.6" y="88.7">2</text>
<text x="239.7" y="88.7">1</text>
<text x="313.7" y="88.7" transform="rotate(-90 313.7 88.7)">1</text>
<text x="328.8" y="88.7" transform="rotate(-90 328.8 88.7)">1</text>
<text x="65.3" y="95.7">VDD5_A</text>
<text x="118.1" y="90.7">VDD5_D</text>
<text x="313.7" y="101.8" transform="rotate(-90 313.7 101.8)">2</text>
<text x="328.8" y="101.8" transform="rotate(-90 328.8 101.8)">2</text>
<text x="72.2" y="106.3" transform="rotate(-90 72.2 106.3)">1</text>
<text x="121.7" y="102">2</text>
<text x="226.6" y="106.3">2</text>
<text x="239.7" y="106.3">1</text>
<text x="264.3" y="106.3">2</text>
<text x="277.4" y="106.3">1</text>
<text x="121.5" y="112">1</text>
<text x="313.7" y="113.8" transform="rotate(-90 313.7 113.8)">1</text>
<text x="72.2" y="119.4" transform="rotate(-90 72.2 119.4)">2</text>
<text x="322.9" y="114.6">2</text>
<text x="80.7" y="122.1">1</text>
<text x="93.8" y="122.1">2</text>
<text x="322.7" y="124.6">1</text>
<text x="68.9" y="127.2">2</text>
<text x="99.9" y="131.4" transform="rotate(-90 99.9 131.4)">1</text>
<text x="181.3" y="127.1">1</text>
<text x="194.4" y="127.1">2</text>
<text x="313.7" y="126.9" transform="rotate(-90 313.7 126.9)">2</text>
<text x="68.7" y="137.2">1</text>
<text x="296.6" y="143.5">VDD5_D</text>
<text x="336.9" y="143.5">VDD5_D</text>
<text x="99.9" y="144.5" transform="rotate(-90 99.9 144.5)">2</text>
<text x="103.4" y="147.2">1</text>
<text x="116.4" y="147.2">2</text>
<text x="133.5" y="147.2">2</text>
<text x="146.6" y="147.2">1</text>
<text x="303.6" y="149" transform="rotate(-90 303.6 149)">1</text>
<text x="312.9" y="152.3">2</text>
<text x="120.6" y="158.6">VDD5_D</text>
<text x="303.6" y="162.1" transform="rotate(-90 303.6 162.1)">2</text>
<text x="312.6" y="162.3">1</text>
<text x="124.2" y="169.9">2</text>
<text x="124" y="179.9">1</text>
<text x="281.9" y="174.2">2</text>
<text x="295" y="174.2">1</text>
<text x="303.6" y="176.7" transform="rotate(-90 303.6 176.7)">1</text>
<text x="320.4" y="177.5">2</text>
<text x="303.6" y="189.8" transform="rotate(-90 303.6 189.8)">2</text>
<text x="320.2" y="187.5">1</text>
<text x="65.3" y="193.8">VDD5_A</text>
<text x="72.2" y="199.3" transform="rotate(-90 72.2 199.3)">1</text>
<text x="306.7" y="208.9">VDD5_D</text>
<text x="72.2" y="212.4" transform="rotate(-90 72.2 212.4)">2</text>
<text x="313.7" y="214.4" transform="rotate(-90 313.7 214.4)">1</text>
<text x="68.9" y="220.2">2</text>
<text x="77.8" y="216.4">VDD5_D</text>
<text x="84.8" y="222" transform="rotate(-90 84.8 222)">1</text>
<text x="313.7" y="227.5" transform="rotate(-90 313.7 227.5)">2</text>
<text x="68.7" y="230.2">1</text>
<text x="84.8" y="237.1" transform="rotate(-90 84.8 237.1)">1</text>
<text x="84.8" y="235.1" transform="rotate(-90 84.8 235.1)">2</text>
<text x="313.7" y="239.6" transform="rotate(-90 313.7 239.6)">1</text>
<text x="99.1" y="240.3">2</text>
<text x="322.9" y="240.3">2</text>
<text x="84.8" y="250.1" transform="rotate(-90 84.8 250.1)">2</text>
<text x="98.8" y="250.3">1</text>
<text x="322.7" y="250.3">1</text>
<text x="313.7" y="252.7" transform="rotate(-90 313.7 252.7)">2</text>
</g>
<g font-size="1.5">
<text x="328.7" y="51.4">INAP</text>
<text x="333.2" y="53.7">3</text>
<text x="337.5" y="48.7">8</text>
<text x="339.5" y="48.7">VCC</text>
<text x="328.5" y="56.5">INAN</text>
<text x="333.2" y="58.8">2</text>
<text x="344.5" y="54.1">OUTA</text>
<text x="345" y="55.6">1</text>
<text x="338" y="61.3">4</text>
<text x="340" y="61.3">VEE</text>
<text x="331.2" y="104.2">INBP</text>
<text x="335.7" y="106.5">5</text>
<text x="347" y="106.9">OUTB</text>
<text x="331" y="109.3">INBN</text>
<text x="335.7" y="111.6">6</text>
<text x="347.5" y="108.4">7</text>
<text x="331.2" y="167.1">INAP</text>
<text x="340" y="164.4">8</text>
<text x="342" y="164.4">VCC</text>
<text x="331" y="172.2">INAN</text>
<text x="335.7" y="169.4">3</text>
<text x="347" y="169.8">OUTA</text>
<text x="347.5" y="171.3">1</text>
<text x="335.7" y="174.4">2</text>
<text x="340.5" y="177">4</text>
<text x="342.5" y="177">VEE</text>
<text x="135.1" y="189.7">INAP</text>
<text x="143.9" y="187">8</text>
<text x="145.9" y="187">VCC</text>
<text x="134.8" y="194.8">INAN</text>
<text x="139.6" y="197.1">2</text>
<text x="139.6" y="192">3</text>
<text x="150.8" y="192.4">OUTA</text>
<text x="151.3" y="193.9">1</text>
<text x="144.4" y="199.6">4</text>
<text x="146.4" y="199.6">VEE</text>
<text x="135.1" y="212.4">INBP</text>
<text x="139.6" y="214.7">5</text>
<text x="150.8" y="215">OUTB</text>
<text x="134.8" y="217.5">INBN</text>
<text x="139.6" y="219.7">6</text>
<text x="151.3" y="216.6">7</text>
<text x="331.2" y="230">INBP</text>
<text x="335.7" y="232.3">5</text>
<text x="347" y="232.6">OUTB</text>
<text x="331" y="235.1">INBN</text>
<text x="335.7" y="237.3">6</text>
<text x="347.5" y="234.2">7</text>
</g>
</svg>
